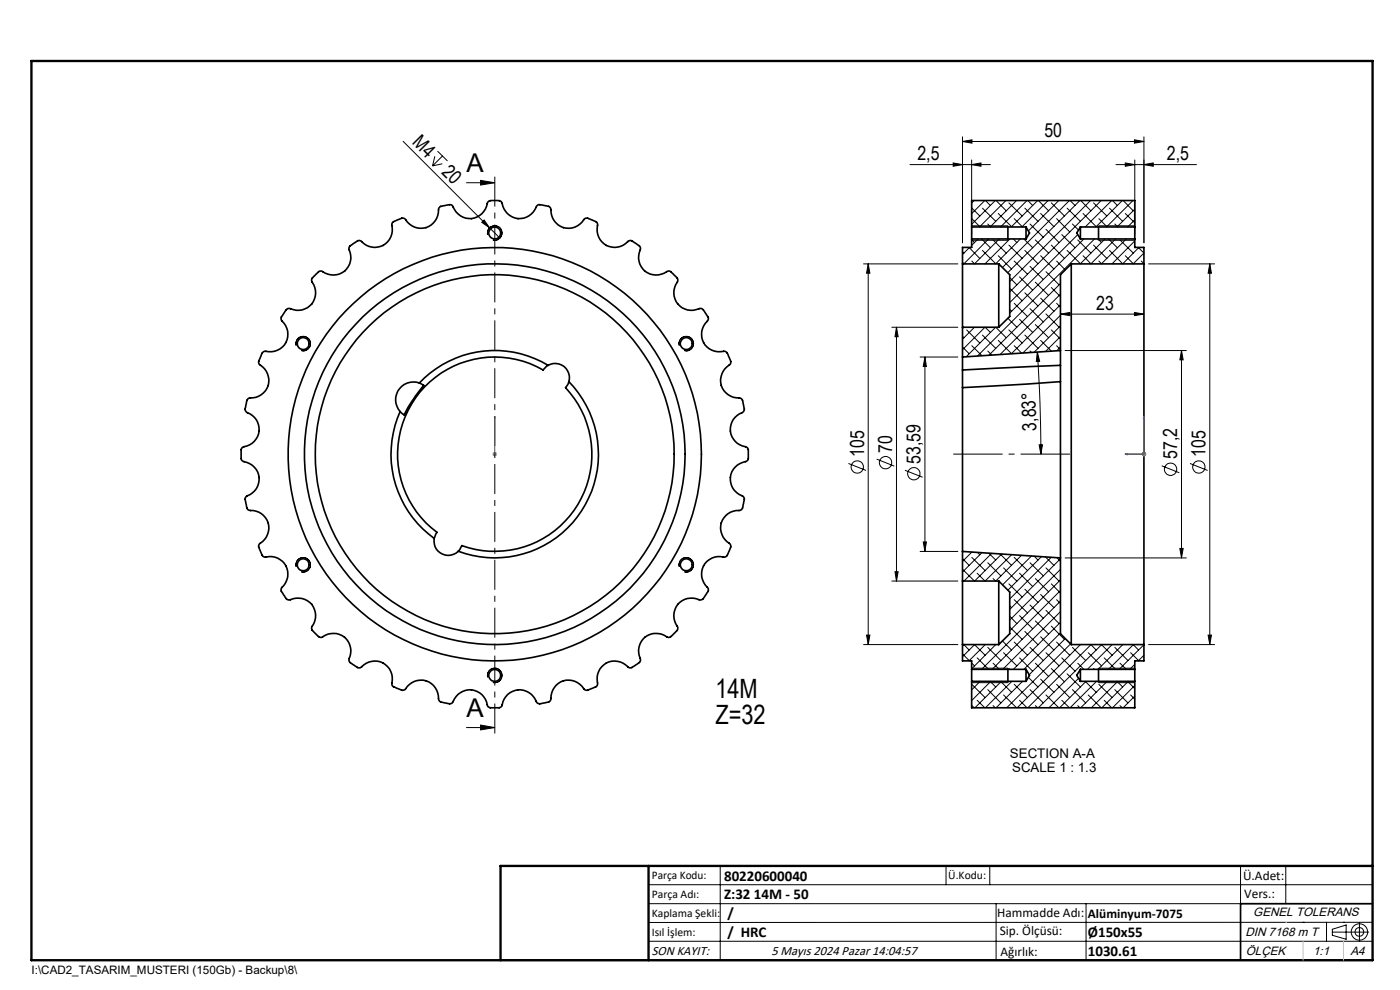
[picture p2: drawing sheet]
<svg xmlns="http://www.w3.org/2000/svg" width="297mm" height="210mm" viewBox="0 0 297 210" stroke-linecap="round" stroke-linejoin="round" font-family="sans-serif">
<g fill="none" stroke="#000" stroke-width=".35">
<path d="M66.6 58.6l.3-.3a1.44 1.44 0 0 1 1.3-.8 3.9 3.9 0 0 0 4.9 0 3.9 3.9 0 0 0 .9-4.8 3.4 3.4 0 0 1 1.8-1.6h.8a3.8 3.8 0 0 0 4.7 1 3.8 3.8 0 0 0 1.8-4.5 1 1 0 0 1 1-.9l.5-.1a.99 .99 0 0 1 1.5 0 3.8 3.8 0 0 0 4.5 1.6 3.8 3.8 0 0 0 2.5-4 1.07 1.07 0 0 1 1.1-.6l.5-.1a.99 .99 0 0 1 1.4 .3 3.8 3.8 0 0 0 4.1 2.5 3.8 3.8 0 0 0 3.3-3.4 2.92 2.92 0 0 1 2.4-.3l.6 .4a3.8 3.8 0 0 0 3.4 3.4 3.8 3.8 0 0 0 4-2.8 3.4 3.4 0 0 1 2.5 .2l.4 .5a3.8 3.8 0 0 0 2.8 4 3.8 3.8 0 0 0 4.5-1.9 1.42 1.42 0 0 1 1.5 .2l.4 .2a.8 .8 0 0 1 .8 1 3.8 3.8 0 0 0 2 4.3 3.8 3.8 0 0 0 4.7-1 3 3 0 0 1 2.1 1l.3 .7a3.8 3.8 0 0 0 1 4.8 3.8 3.8 0 0 0 4.8-.1 1.29 1.29 0 0 1 1.3 .8 1.13 1.13 0 0 1 .7 1.6 3.8 3.8 0 0 0 .2 4.7 3.8 3.8 0 0 0 4.6 .8 1.35 1.35 0 0 1 1.2 1.1 1.45 1.45 0 0 1 .5 1.3 3.9 3.9 0 0 0-.9 4.9 3.9 3.9 0 0 0 4.5 1.8 1.39 1.39 0 0 1 .9 1.3 1.52 1.52 0 0 1 .2 1.4 3.9 3.9 0 0 0-1.9 4.6 3.9 3.9 0 0 0 4.1 2.7 2.82 2.82 0 0 1 .8 2.1 .82 .82 0 0 1-.5 1 3.8 3.8 0 0 0-2.4 4 3.8 3.8 0 0 0 3.4 3.3 1.32 1.32 0 0 1 .4 1.4 1.27 1.27 0 0 1-.6 1.6 3.8 3.8 0 0 0-3.3 3.4 3.8 3.8 0 0 0 2.7 4 1.12 1.12 0 0 1 .2 1.3l-.1 .5a1.02 1.02 0 0 1-.9 1.2 3.8 3.8 0 0 0-3.8 2.9 3.8 3.8 0 0 0 1.9 4.3 2.72 2.72 0 0 1-.5 2.1 .79 .79 0 0 1-.9 .6 3.8 3.8 0 0 0-4.3 2 3.8 3.8 0 0 0 1 4.6 1.24 1.24 0 0 1-.4 1.2l-.3 .4a.97 .97 0 0 1-1.2 .8 3.8 3.8 0 0 0-4.6 1.2 3.8 3.8 0 0 0 .1 4.7 2.68 2.68 0 0 1-1.3 1.8l-.4 .3h-.4a3.8 3.8 0 0 0-4.9 0 3.8 3.8 0 0 0-.9 4.8 2.85 2.85 0 0 1-1.7 1.5 .73 .73 0 0 1-1-.1 3.8 3.8 0 0 0-4.7-.6 3.8 3.8 0 0 0-1.7 4.4 3.2 3.2 0 0 1-2.1 1.2l-.7-.1a3.8 3.8 0 0 0-4.5-1.9 3.8 3.8 0 0 0-2.7 4.1 1.3 1.3 0 0 1-1.3 .6l-.5 .1a.86 .86 0 0 1-1.2-.4 3.8 3.8 0 0 0-4.1-2.4 3.8 3.8 0 0 0-3.3 3.5 4.1 4.1 0 0 1-2.6 .2l-.4-.4a3.8 3.8 0 0 0-3.4-3.4 3.8 3.8 0 0 0-4 2.8 1.35 1.35 0 0 1-1.6 0 1.31 1.31 0 0 1-1.3-.6 3.9 3.9 0 0 0-2.7-4.1 3.9 3.9 0 0 0-4.6 1.9 2.76 2.76 0 0 1-2.1-.5 .7 .7 0 0 1-.6-1 3.8 3.8 0 0 0-2-4.2 3.8 3.8 0 0 0-4.7 1 3.8 3.8 0 0 1-2.3-1.2l-.1-.5a3.8 3.8 0 0 0-1-4.8 3.8 3.8 0 0 0-4.8 .1 3.8 3.8 0 0 1-2.1-1.7v-.5a3.8 3.8 0 0 0 0-4.9 3.8 3.8 0 0 0-4.8-.8 1.45 1.45 0 0 1-1.1-1l-.2-.5a.83 .83 0 0 1-.1-1.2 3.8 3.8 0 0 0 .6-4.8 3.8 3.8 0 0 0-4.4-1.6 4 4 0 0 1-1.2-2.4l.1-.4a3.8 3.8 0 0 0 1.9-4.5 3.8 3.8 0 0 0-4-2.6 1.34 1.34 0 0 1-.7-1.5 1.39 1.39 0 0 1 0-1.4 4 4 0 0 0 2.4-5.3 4.7 4.7 0 0 0-3.1-2.3 1.32 1.32 0 0 1-.3-1.5 1.2 1.2 0 0 1 .5-1.5 3.8 3.8 0 0 0 3.3-3.5 3.8 3.8 0 0 0-2.7-3.9 1.08 1.08 0 0 1-.2-1.3l.1-.5a1 1 0 0 1 .9-1.2 3.8 3.8 0 0 0 3.8-2.9 3.8 3.8 0 0 0-1.9-4.3 1.71 1.71 0 0 1 .4-1.6 1 1 0 0 1 1-1.1 3.8 3.8 0 0 0 4.3-2 3.8 3.8 0 0 0-1-4.7 1.42 1.42 0 0 1 .5-1.3l.3-.4a.84 .84 0 0 1 1.1-.6 3.8 3.8 0 0 0 4.6-1.2 3.8 3.8 0 0 0-.1-4.8l.1-.4zM204.2 56v13.4M204.2 56h7.7M206.1 48.1v2.6M206.1 48.1v-5.6h34.6v5.6M206.1 50.7v1.8h-1.9v3.5M206.1 48.1h11.6M206.1 50.7h11.6M211.9 56v13.4M211.9 56l2.3 2.3v8.8l-2.3 2.3M213.8 47.9v3.1M217.7 48.1v2.6"/>
<path d="M217.7 48.1l.7 1.3-.7 1.3M227.3 56v80.7M227.3 56l-2.3 2.3v16.1M227.3 56h15.4M229.2 48.1v2.6M229.2 48.1h11.5M229.2 48.1l-.8 1.3 .8 1.3M229.2 50.7h11.5M233 47.9v3.1M240.7 48.1v2.6M240.7 50.7v1.8h2v3.5M242.7 56v80.7"/>
<path d="M116.3 77.5l-1.1 1a20.6 20.6 0 0 0-27.5 6.6 20.6 20.6 0 0 0 5 27.8l-.6 1.3M116.3 77.5a22 22 0 0 0-27.3 3.7M116.3 77.5a3 3 0 0 1 3.3 .2 3 3 0 0 1 1.1 3.3M204.2 75.7v2.8M204.2 78.5v3.7M204.2 69.4v6.3M204.2 69.4h7.7M225 74.4v3.1M225 77.5l-20.8 1M225 77.5v3.5M225 74.4l-20.8 1.3M84.9 87.3a22 22 0 0 0 7.2 26.9"/>
<path d="M89 81.2l.9 .5-1.8 2.4-1.5 2.3-.9 1.6-.8-.7M89 81.2a3.8 3.8 0 0 0-4.4 1.5 3.8 3.8 0 0 0 .3 4.6M120.7 81a22 22 0 0 1 2.7 27.3 22 22 0 0 1-26.2 8.6M120.7 81l-.7 1.2a20.6 20.6 0 0 1 2.2 25.5 20.6 20.6 0 0 1-24.2 8l-.8 1.2M204.2 82.2v34.8M225 81l-20.8 1.2M225 81v37.3M92.1 114.2a3 3 0 0 0 1.6 3.2 3 3 0 0 0 3.5-.5M204.2 117v6.3M204.2 117l20.8 1.3M225 118.3v16.1l2.3 2.3M204.2 123.3v13.4"/>
<path d="M204.2 136.7v3.5h1.9v1.8M204.2 136.7h7.7M204.2 123.3h7.7M211.9 123.3v13.4M211.9 123.3l2.3 2.3v8.8l-2.3 2.3M227.3 136.7h15.4M242.7 136.7v3.5h-2v1.8M206.1 142v2.5M206.1 144.5h11.6M206.1 144.5v5.6h34.6v-5.6M206.1 142h11.6M213.8 141.7v3.1"/>
<path d="M217.7 142v2.5M217.7 142l.7 1.3-.7 1.2M229.2 142v2.5M229.2 142l-.8 1.3 .8 1.2M229.2 144.5h11.5M229.2 142h11.5M233 141.7v3.1M240.7 142v2.5M291.2 191.7h-28v12M106.2 203.7h185"/>
<circle cx="105" cy="49.4" r="1.27"/>
<circle cx="64.3" cy="72.9" r="1.27"/>
<circle cx="145.6" cy="72.9" r="1.27"/>
<circle cx="104.9" cy="96.4" r="43.9"/>
<circle cx="104.9" cy="96.3" r="38.1"/>
<circle cx="105" cy="96.3" r="40.4"/>
<circle cx="64.3" cy="119.8" r="1.28"/>
<circle cx="145.6" cy="119.8" r="1.28"/>
<circle cx="104.9" cy="143.3" r="1.28"/>
</g>
<g fill="none" stroke="#000" stroke-width=".21">
<path d="M85.5 30l20.5 20.5M92.3 33.2l-.5 2M92.8 32.1l2.1 2M93.8 34.7l-2 .5M93.9 33.1l-2.1 2.1M99 38.8h6M102 38.3l3 .5-3 .5zM193 34.9h17.1M202.2 34.6l2 .3-2 .4zM204.2 30l2-.3v.7zM204.2 29v22.5M204.2 30h38.5"/>
<path d="M206.1 34.9l2-.3v.7zM206.1 33.9v15.8M236.7 34.9h17.1M238.7 34.6l2 .3-2 .4zM240.7 29.7l2 .3-2 .4zM240.7 33.9v15.8M242.7 29v22.5M242.7 34.9l2-.3v.7zM102.2 47.2l.5-.5 1.2 1.6zM103.5 49.8a1.53 1.53 0 0 1 1.3-1.9 1.53 1.53 0 0 1 1.7 1.6 1.53 1.53 0 0 1-1.9 1.4M183.2 56h20M184.2 56l.3 2h-.7z"/>
<path d="M184.2 56v80.7M204.2 55.6l.3 .4M204.2 53.4l.3 .3M205.6 52.5l2.3 2.3M205.7 52.5l-1.5 1.5M206.1 50.8l.6 .7M206.1 44.1l1.8 1.7M206.1 51h7.7M206.1 47.9h7.7M206.2 55.4l.6 .6M206.2 46.4l1.7 1.7M206.7 42.5l-.6 .6"/>
<path d="M207.5 50.7l-1.4 1.4M208.2 50.7l1.9 1.9M208.4 53.1l2.8 2.8M208.4 44.2l2.8 2.7M208.9 42.5l-2.8 2.8M209.1 42.5l1 1.1M209.5 47.5l.7 .6M209.7 50.7l-5.2 5.3M210.7 50.9l2.8 2.8M211.1 42.5l-5 5.1M211.3 42.5l2.2 2.2M211.8 54.2l2.8 2.9"/>
<path d="M211.8 45.3l2.8 2.8M212 50.7l-5.3 5.3M213.4 42.5l-5.6 5.6M214 52l2.9 2.8M214 43l2.9 2.8M214.2 58.9l1.5 1.5M214.2 50.7l-5.2 5.3M215 50.7l.7 .8M215.2 55.4l2.8 2.8M215.2 46.4l1.7 1.7M215.7 42.5l-5.7 5.6M216.3 58.7l2.8 2.9"/>
<path d="M216.5 50.7l-5.3 5.3M217.2 50.7l1.9 1.9M217.4 53.1l2.8 2.8M217.4 44.2l2.8 2.7M217.9 42.5l-5.6 5.6M218.1 42.5l1 1.1M218.5 56.5l2.8 2.8M218.5 47.5l2.8 2.8M219.6 59.9l2.9 2.8M219.6 50.9l2.9 2.8M220.1 42.5l-5.6 5.6M220.3 42.5l2.2 2.2"/>
<path d="M220.8 54.2l2.8 2.9M220.8 45.3l2.8 2.8M221.9 57.6l2.8 2.8M221.9 48.6l2.8 2.9M222.4 42.5l-5.6 5.6M223 52l2.8 2.8M223 43l2.8 2.8M224.2 55.4l1.8 1.8M224.2 46.4l2.7 2.8M224.6 42.5l-6.4 6.5M225.2 49.8l2.9 2.8M226.4 53.1l2.8 2.8"/>
<path d="M226.4 44.2l2.8 2.7M226.9 42.5l-14.2 14.3M227 42.5l1.1 1.1M227.5 47.5l1.3 1.3M228.6 49.8l-14.4 14.4M228.6 50.9l2.8 2.8M229.1 42.5l-15.3 15.3M229.3 42.5l2.1 2.2M229.8 45.3l2.8 2.8M229.9 50.7l-15.7 15.7M231.4 42.5l-17.2 17.2M232 52l2.8 2.8"/>
<path d="M232 43l2.8 2.8M232.2 50.7l-24.8 24.8M232.9 50.7l.8 .8M233 51h7.7M233 47.9h7.7M233.1 55.4l.6 .6M233.1 46.4l1.8 1.7M233.6 42.5l-19.4 19.4M234.4 50.7l-5.2 5.3M235.2 50.7l1.8 1.9M235.4 44.2l2.8 2.7M235.8 42.5l-5.6 5.6"/>
<path d="M236 42.5l1 1.1M236.5 47.5l.6 .6M236.7 50.7l-5.3 5.3-1.6-1.8M237.6 50.9l2.8 2.8M238.1 42.5l-5.6 5.6M238.3 42.5l2.1 2.2M238.7 54.2l1.8 1.8M238.7 45.3l2 2M238.9 50.7l-5.3 5.3M240.3 42.5l-5.6 5.6M240.7 44.4l-3.7 3.7M240.7 46.6l-1.5 1.5"/>
<path d="M240.7 51.1l-4.8 4.9M241.5 52.5l1.2 1.2-2.3 2.3M241.6 52.5l-3.4 3.5-2.8-2.9M242.1 55.4l.5 .6M243.7 56h14M256.6 56l.4 2h-.7zM256.6 56v80.7M62.8 73.3a1.53 1.53 0 0 1 1.3-1.9 1.53 1.53 0 0 1 1.7 1.6 1.53 1.53 0 0 1-1.9 1.4M144.1 73.3a1.53 1.53 0 0 1 1.3-1.9 1.53 1.53 0 0 1 1.7 1.6 1.53 1.53 0 0 1-1.9 1.4M189.2 69.4h14M190.2 69.4v53.9M190.2 69.4l.3 2h-.6z"/>
<path d="M195.2 75.7h8M196.2 75.7v41.3M196.2 75.7l.3 2h-.6zM204.2 73.6l1.4 1.4M204.2 71.4l.3 .2M204.5 69.4l-.3 .3M205.1 70l2.8 2.8M206.2 73.3l2.1 2.2M206.7 69.4l-2.5 2.6M208.4 71.1l2.8 2.8M209.5 74.5l.9 .8M210.1 70.5l-1.1-1.1-4.8 4.8"/>
<path d="M211.2 69.4l-6.2 6.3M211.2 69.4l2.3 2.2M213.8 67.5l1.9 1.9M214 70l2.9 2.8M214.2 65.6l.4 .4M214.2 61.2l2.7 2.6M215.2 73.3l1.5 1.6M215.2 64.3l2.8 2.9M216.3 67.7l2.8 2.8M217.4 71.1l2.8 2.8M217.4 62.1l2.8 2.8M218.5 74.5l.3 .2"/>
<path d="M218.5 65.5l2.8 2.8M219.6 68.9l2.9 2.7M220.1 74.7l.5 2h-.7zM220.1 74.7a302.9 302.9 0 0 1 .7 21.6M220.8 72.2l2.2 2.3M220.8 63.2l2.8 2.8M221.9 66.6l2.8 2.8M223 70l2 1.9M223 61l2 1.9M224.2 73.3l.8 .9M224.2 64.3l.8 .9M225 66.6l2-.3v.6z"/>
<path d="M225 60.1l-15.2 15.3M225 62.4l-12.8 12.8M225 64.7l-10.4 10.3-2.8-2.8M225 66.9l-8 8M225 69.1l-5.6 5.6M225 71.4l-3.2 3.2M225 73.6l-.8 .8M225 66.6h17.7M226 74.4h25.7M240.7 66.3l2 .3-2 .3zM250.6 74.4v43.9M250.6 74.4l.4 1.9h-.7z"/>
<path d="M180 98.3l3.7 1.5M186 97.4l3.7 1.5M192 99.8l3.7 1.4M220.5 94.4h.7l-.4 1.9zM246.5 98.8l3.7 1.5M252.4 98.3l3.8 1.5M195.2 117h8M195.9 115h.6l-.3 2zM204.2 118.5l1.4 1.4M206.2 118.2l2.8 2.8M206.2 117.1l-2 2M207.4 117.2l.5 .5"/>
<path d="M208.3 117.2l-4.1 4.1M209.5 119.4l2.8 2.8M209.8 117.3l1.4 1.5M210.4 117.4l-5.9 5.9M212.2 117.5l2.4 2.4M212.5 117.5l-5.7 5.8M214.6 117.6l-5.6 5.7-1.7-1.7M215.2 118.2l2.8 2.8M216.7 117.8l-5.5 5.5M218.5 119.4l2.8 2.8M218.8 117.9l-6.1 6.2M219.4 118l.8 .8"/>
<path d="M220.9 118.1l-7.1 7.1M221.8 118.1l1.8 1.8M223 118.2l-8.8 8.9M224.2 118.3l.8 .8M225 118.5l-10.8 10.8M226 118.3h25.7M250.3 116.3h.7l-.4 2zM62.8 120.2a1.53 1.53 0 0 1 1.3-1.9 1.53 1.53 0 0 1 1.7 1.6 1.53 1.53 0 0 1-1.9 1.4M144.1 120.2a1.53 1.53 0 0 1 1.3-1.9 1.53 1.53 0 0 1 1.7 1.6 1.53 1.53 0 0 1-1.9 1.4M183.2 136.7h20M183.8 134.7h.7l-.3 2zM189.2 123.3h14"/>
<path d="M189.9 121.3h.6l-.3 2zM204.2 138.7l1.5 1.5M204.2 120.7l2.5 2.6M204.5 136.7l1.1 1.2M204.5 136.7l-.3 .3M206.7 136.7l2.3 2.3M206.8 136.7l-2.6 2.6M207.3 139.6l2.4 2.4M209 136.7l-3.4 3.5M209.5 137.3l2.8 2.8M210.7 122.7l.5 .6M211.2 136.7v.1"/>
<path d="M211.2 136.7l-5.1 5.2M212.7 136l1.9 1.9M212.9 138.5l2.8 2.7M212.9 120.5l2.8 2.8M214 123.9l2.9 2.7M214.2 133l2.7 2.6M214.2 130.7l1.5 1.6M214.2 128.5l.4 .4M215.2 136.2l2.8 2.8M215.2 127.2l2.8 2.8M216.3 139.6l2.8 2.8M216.3 130.6l2.8 2.8"/>
<path d="M216.3 121.6l2.8 2.8M217.4 133.9l2.8 2.9M217.4 125l2.8 2.8M218.5 137.3l2.8 2.8M218.5 128.3l2.8 2.9M219.6 131.7l2.9 2.8M219.6 122.7l2.9 2.8M220.8 135.1l2.8 2.8M220.8 126.1l2.8 2.8M221.9 138.5l2.8 2.7M221.9 129.5l2.8 2.8M221.9 120.5l2.8 2.8"/>
<path d="M223 132.8l2.8 2.8M223 123.9l2 1.9M224.2 136.2l2.7 2.8M224.2 127.2l.8 .8M225 120.8l-10.8 10.7M225 123l-10.8 10.8M225 125.3l-16.8 16.7M225 127.5l-14.5 14.5M225 129.7l-12.3 12.3M225 132l-10 10M225 134.3l-7.8 7.7M225.2 139.6l2.9 2.8"/>
<path d="M226 135.5l-7.7 7.6M227.1 136.6l-13.5 13.5M227.5 137.3l2.8 2.8M229.2 136.7v.1M229.2 136.7l-13.4 13.4M230.9 138.5l2.8 2.7M232.6 137.9l-1.1-1.2-13.4 13.4M233.6 136.7l2.3 2.3M233.7 136.7l-13.4 13.4M234.2 139.6l2.5 2.4M235.9 136.7l-5.2 5.3M236.5 137.3l2.8 2.8"/>
<path d="M238.2 136.8l-5.3 5.2M239.9 138.5l1.7 1.7M240.4 136.7l1.1 1.2M240.5 136.7l-5.3 5.3M242.6 136.7l-5.2 5.3M242.7 139l-1.2 1.2M243.7 136.7h14M256.3 134.7h.7l-.4 2zM99 154.3h6M102 153.8l3 .5-3 .5zM103.5 143.7a1.54 1.54 0 0 1 1.3-2 1.54 1.54 0 0 1 1.7 1.7 1.54 1.54 0 0 1-1.9 1.4M206.1 149.6l.6 .5"/>
<path d="M206.1 140.6l.6 .6M206.1 144.8h7.7M206.1 141.7h7.7M206.2 145.2l2.8 2.8M207.3 148.5l1.6 1.6M207.8 144.5l.1 .1M207.9 144.5l-1.8 1.9M209.5 146.3l2.8 2.8M210 144.5l1.2 1.2M210.2 144.5l-4.1 4.1M210.7 149.7l.4 .4M210.7 140.7l1.3 1.3"/>
<path d="M212.3 144.5l2.3 2.4M212.4 144.5l-5.6 5.6M212.9 147.4l2.8 2.7M214 141.8l.2 .2M214.7 144.5l-5.6 5.6M215.2 145.2l2.8 2.8M216.3 148.5l1.6 1.6M216.8 144.5l.1 .1M216.9 144.5l-5.6 5.6M218.2 143.7l2 2M218.5 146.3l2.8 2.8M219.6 149.7l.5 .4"/>
<path d="M219.6 140.7l2.9 2.8M220.8 144.1l2.8 2.8M221.9 147.4l2.7 2.7M223 141.8l2.8 2.8M224.2 145.2l2.7 2.8M225.2 148.5l1.7 1.6M226.4 142.9l2.8 2.8M227.5 146.3l2.8 2.8M228.6 149.7l.5 .4M228.6 140.7l1.3 1.3M228.8 143.9l-6.3 6.2M230.2 144.5l2.4 2.4"/>
<path d="M230.4 144.5l-5.6 5.6M230.9 147.4l2.7 2.7M232 141.8l.2 .2M232.6 144.5l-5.6 5.6M233 144.8h7.7M233 141.7h7.7M233.1 145.2l2.8 2.8M234.2 148.5l1.6 1.6M234.7 144.5l.1 .1M234.9 144.5l-5.6 5.6M236.5 146.3l2.8 2.8M237 144.5l1.2 1.2"/>
<path d="M237.1 144.5l-5.6 5.6M237.6 149.7l.5 .4M237.6 140.7l1.3 1.3M239.2 144.5l1.5 1.6M239.4 144.5l-5.6 5.6M239.9 147.4l.8 .9M240.7 140.9l-1 1.1M240.7 145.4l-4.7 4.7M240.7 147.7l-2.4 2.4M240.7 149.9l-.2 .2M137.6 187.7h153.6M137.6 191.7h153.6"/>
<path d="M137.6 199.7h153.6M152.8 183.7v20M200.7 183.7v4M210 183.7v4M211.3 191.7v12M230.4 191.7v12M263.2 183.7v20M272.8 183.7v8M276.4 195.6h.1M281.4 195.6v4.1M282.6 197.7h7.8M282.6 197.1l3-.9v3l-3-.8z"/>
<path d="M285 195.6h.1M288.4 195.8v3.8M291.2 195.6l-153.6 .1"/>
<circle cx="181.9" cy="99" r="1.3"/>
<circle cx="187.9" cy="98.1" r="1.31"/>
<circle cx="248.3" cy="99.5" r="1.3"/>
<circle cx="254.3" cy="99.1" r="1.31"/>
<circle cx="193.9" cy="100.5" r="1.31"/>
<circle cx="288.4" cy="197.7" r="1.74"/>
<circle cx="288.4" cy="197.7" r=".93"/>
</g>
<path d="M105 96.2v.2zM105 88.4v.4v-.4M105 96.3h.1M105 88.4v7.9M238.7 96.3l.4-.1v.2zM242.7 88.4v.4h-.1zM242.7 88.4v7.9h-4" fill="none" stroke="#00f" stroke-width=".21"/>
<path d="M104.5 96.3h.9M104.6 96l.7 .7M105 95.8v1M105.3 96l-.7 .7M242.1 96.3h1.1M242.3 96l.7 .7M242.7 95.8v1M243 96l-.7 .7" fill="none" stroke="#808080" stroke-width=".21"/>
<path d="M227 96.3h-24.8" fill="none" stroke="#000" stroke-width=".21" stroke-dasharray="15.2 1.3 1.3 1.3" stroke-dashoffset="4.8" stroke-linecap="butt"/>
<path d="M105 36.8v119.5" fill="none" stroke="#000" stroke-width=".21" stroke-dasharray="6.3 1.3 1.3 1.3" stroke-dashoffset="-.7" stroke-linecap="butt"/>
<path d="M6.7 12.9h284.5v190.8h-284.5zM137.6 183.7v20M291.2 183.7h-185v20" fill="none" stroke="#000" stroke-width=".5"/>
<path d="M272.8 195.6h.1M276.4 199.7v4M285 199.7v4" fill="none" stroke="#c0c0c0" stroke-width=".21"/>
<path d="M102 38.3l3 .5-3 .5zM102 153.8l3 .5-3 .5z" fill="#000"/>
<g fill="#00f">
<path d="M105 96.2v.2zM105 88.4v.4z"/>
<path d="M238.7 96.3l.4 .1v-.2zM242.7 88.4l-.1 .4h.1zM238.7 96.3l.4 .1v-.2zM242.7 88.4l-.1 .4h.1z"/>
</g>
<g fill="#000">
<path d="M102.2 47.2l.5-.5 1.2 1.6z"/>
<path d="M202.2 34.6l2 .3-2 .4zM206.1 34.9l2-.3v.7zM204.2 30l2-.3v.7zM240.7 29.7l2 .3-2 .4zM225 66.6l2-.3v.6zM240.7 66.3l2 .3-2 .3z"/>
<path d="M242.7 34.9l2-.3v.7zM238.7 34.6l2 .3-2 .4z"/>
<path d="M184.2 56l.3 2h-.7zM183.8 134.7h.7l-.3 2z"/>
<path d="M256.6 56l.4 2h-.7zM256.3 134.7h.7l-.4 2z"/>
<path d="M196.2 75.7l.3 2h-.6zM195.9 115h.6l-.3 2zM250.6 74.4l.4 1.9h-.7zM250.3 116.3h.7l-.4 2zM190.2 69.4l.3 2h-.6zM189.9 121.3h.6l-.3 2z"/>
<path d="M220.5 94.4h.7l-.4 1.9zM220.1 74.7l.5 2h-.7z"/>
</g>
<g font-size="5.6">
<text x="151.8" y="148">14M</text>
<text x="151.8" y="153.7">Z=32</text>
</g>
<g font-size="5.5">
<text x="99" y="36.5">A</text>
<text x="99" y="152.1">A</text>
</g>
<g font-size="4.1">
<text x="221.6" y="29.1">50</text>
<text x="87.3" y="30.4" transform="rotate(45 87.3 30.4)">M4</text>
<text x="194.6" y="34">2,5</text>
<text x="247.6" y="34">2,5</text>
<text x="93.5" y="36.7" transform="rotate(45 93.5 36.7)">20</text>
<text x="232.6" y="65.7">23</text>
<text x="219.9" y="91.4" transform="rotate(-92 219.9 91.4)">3,83°</text>
<text x="183.3" y="96.9" transform="rotate(-90 183.3 96.9)">105</text>
<text x="189.3" y="96" transform="rotate(-90 189.3 96)">70</text>
<text x="195.3" y="98.4" transform="rotate(-90 195.3 98.4)">53,59</text>
<text x="249.8" y="97.4" transform="rotate(-90 249.8 97.4)">57,2</text>
<text x="255.8" y="96.9" transform="rotate(-90 255.8 96.9)">105</text>
</g>
<g font-size="3.2">
<text x="153.6" y="190.8">Z:32 14M - 50</text>
<text x="153.6" y="186.8">80220600040</text>
<text x="154.3" y="194.8">/</text>
<text x="154.3" y="198.8">/ HRC</text>
<text x="230.8" y="198.7">Ø150x55</text>
<text x="230.8" y="202.8">1030.61</text>
</g>
<g font-size="2.8">
<text x="214.2" y="160.9">SECTION A-A</text>
<text x="214.7" y="163.7">SCALE 1 : 1.3</text>
<text x="263.7" y="186.7">Ü.Adet:</text>
<text x="263.9" y="190.5">Vers.:</text>
<text x="211.5" y="194.5">Hammadde Adı:</text>
<text x="230.8" y="194.7">Alüminyum-7075</text>
<text x="138.3" y="202.6">SON KAYIT:</text>
<text x="163.6" y="202.6">5 Mayıs 2024 Pazar 14:04:57</text>
<text x="212.1" y="198.4">Sip. Ölçüsü:</text>
<text x="212.2" y="202.7">Ağırlık:</text>
</g>
<g font-size="2.6">
<text x="265.9" y="194.4">GENEL TOLERANS</text>
<text x="264.2" y="198.5">DIN 7168 m T</text>
<text x="264.3" y="202.6">ÖLÇEK</text>
<text x="278.5" y="202.6">1:1</text>
<text x="286.5" y="202.6">A4</text>
</g>
<g font-size="2.5">
<text x="138.3" y="186.4">Parça Kodu:</text>
<text x="138.3" y="190.5">Parça Adı:</text>
<text x="201.2" y="186.5">Ü.Kodu:</text>
<text x="138.3" y="194.5">Kaplama Şekli:</text>
<text x="138.3" y="198.6">Isıl İşlem:</text>
<text x="6.7" y="206.7">I:\CAD2_TASARIM_MUSTERI (150Gb) - Backup\8\</text>
</g>
</svg>
